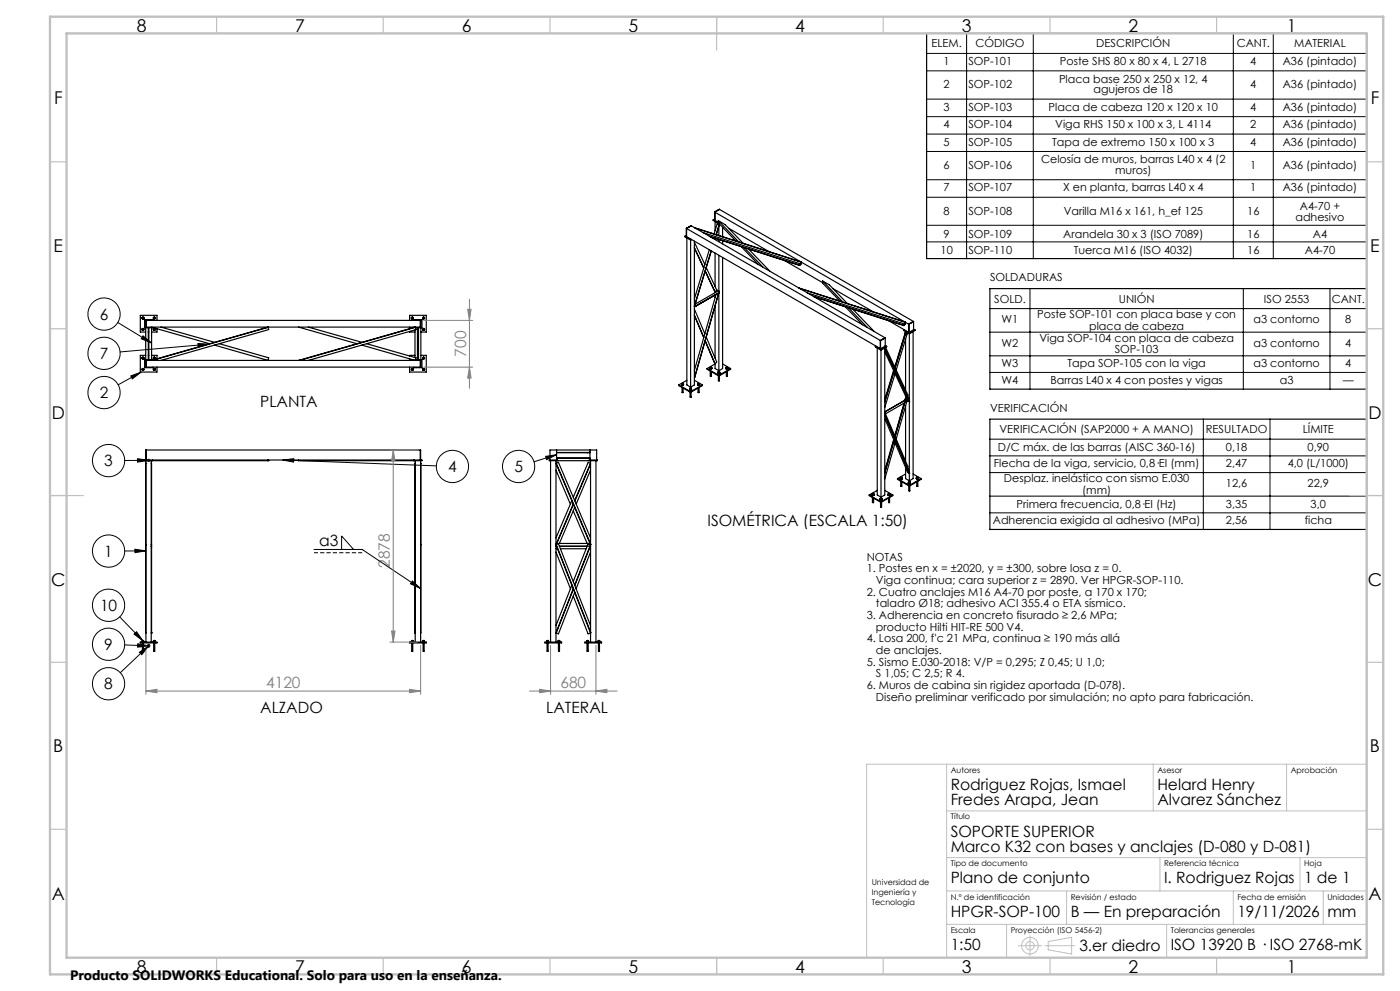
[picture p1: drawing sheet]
<svg xmlns="http://www.w3.org/2000/svg" width="420mm" height="297mm" viewBox="0 0 420 297" stroke-linecap="round" stroke-linejoin="round" font-family="sans-serif">
<g fill="none" stroke="#000" stroke-width=".35">
<path d="M278 10h132v67.5h-132zM205.5 70.8l1.7 1M205.5 70.8l1.7 1.2 .3-.2M205.9 68.4l.1 .1M205.9 68.4v2.5M205.9 70.9h.1M205.9 70.6l-.4 .2M206 70.9l58.2 33.6M206 68.5l58.1 33.6M206.1 71.3v44.1l1.1 .6M207.2 71.8v44.2M207.3 71.7l-.1 .1"/>
<path d="M207.4 67.7l-1.5 .7M207.4 67.7l-1.4 .8M207.4 67.7l58.1 33.5M208.3 72.3v43.1l-1.1 .6M208.3 74.3l2.8 6-2.8-6M208.3 72.6l3.2 6.7M210.9 69.7l29.3 9.4M212.8 70.8l27.1 8.7M212.8 74.9l-4.5 14.7M213 70.9l26.9 8.6M213.4 75.2l-5 16.4M213.9 71.2v.2"/>
<path d="M214 65.9l1.7 1.1M214 65.9l1.7 1M214.4 63.5v.1M214.4 63.5v2.5M214.4 65.6l-.4 .3M214.4 63.6v2.4M214.4 63.6l58.2 33.6M214.4 66l1.1 .6M214.5 71.4l-.1 .3M214.5 66.4v2.7M214.5 71.5v.3M214.5 75.9v10"/>
<path d="M214.6 71.4l-.1 .4M215.5 66.1v.5M215.5 66.1l2.1 1.2 5.4 5.6M215.5 66.1l6.1 6.4M215.5 66.6l.2 .2M215.7 67.4l-.5-.3-1 3M215.7 67.4h.1M215.7 66.9v.5M215.7 67.8v2.8M215.7 71.8v.6M215.7 76.5v10.8M215.7 67l5 5.2"/>
<path d="M215.7 66.8v.2M215.7 67.4l-.9 2.9M215.7 66.8v.1M215.8 67.4l-.9 2.9M215.8 62.7v.1M215.8 62.8l-1.4 .7M215.8 62.8l58.2 33.5M216.8 68.1v2.8M216.8 72.1v1M216.8 77.2v33.3l-1.1 .6M218.7 68.4l12 7M222.4 73.9l5.1 5.4"/>
<path d="M223.3 74.2l5.7 5.9M224.6 74.6l6.4 6.7M235.3 78.1l11.5 6.6M239.9 79.5h.1M240.2 78.5v.6M240.2 79.1l-.3 .4M240.3 78.5l-31.8-10.2 31.7 10.2M240.3 78.5h-.1M240.3 78.5v.6l-.4 .4M42.7 95.2l.2-.2 .2 .5h-.4zM42.7 98.6h.4v.2h-.4zM43.7 98.2v9.6"/>
<path d="M43.8 96h82.4v2h-82.4zM43.9 96v2M44.5 98.2v9.6M44.5 99.5h.2M44.7 98.2v9.6M45.4 98l17.5 5M45.5 98.2v9.6M45.8 96v-.2h-2.4v2.4h2.4M45.8 98.1v.1M46 95.2l.3-.2 .2 .5h-.5zM46 98.6h.5v.2l-.2 .2zM47.1 96v-1.5h-5v5h1.6"/>
<path d="M47.1 98.5v1h-1.6M48.3 98l16 4.6M80.4 98.1l-35 9.9M80.4 98.1l-34.7 9.9M80.4 98.1l.2 .7-32.3 9.2M89.6 98l17.5 5M92.5 98l16 4.6M122.9 96v-1.5h5v5h-1.6M122.9 98v.5M122.9 99.3v.2h1.6M123.4 95.2l.3-.2 .2 .5h-.5zM124.2 96v-.2h2.4v2.4h-2"/>
<path d="M124.2 98v.1M124.5 98.9v8.3M124.6 98.1l-35 9.9M124.6 98.1l-34.7 9.9M124.6 98.1l.2 .7-32.3 9.2M125.2 98.6h.1M125.2 98.2v9.6M125.3 98.2v9.6M125.3 99.5h.1M125.4 98.2v9.6M125.6 98.2v9.6M126.1 96v2"/>
<path d="M126.3 98.2v9.6M126.9 95.2h.4v.3l-.2 .1zM126.9 98.6h.4v.2l-.2 .2zM208.3 91.9l.1 .1M208.3 91.9h.1M208.3 91.5l.1 .1M208.3 94.4l2.8 6.7M208.3 92.6l3.2 7.4M208.3 94.5l2.8 6.6M211.6 81.2l2.9 6.3M211.6 81.3l2.9 6.2M211.9 80.2l3.1 6.8-.5 .5"/>
<path d="M214.5 87.5v.2M214.5 88.4v.8M214.5 91.7v15.6M214.8 88.3l-6.5 22.7M215.7 87.3l-.5-.3-.1 .4-6.6 3.8M215.7 87.3h.1M215.7 87.8v23.3M215.7 87.6v.1M215.7 87.7h.1M215.7 87.7l-7.4 4.3M215.7 87.3l-7.3 25.8M215.8 87.3l-7.4 25.8"/>
<path d="M239.7 86.3l31.8 10.3zM242.2 87.8l29.3 9.4-.4 .3M244.1 88.8l27 8.7M244.3 89l26.8 8.6M246.8 84.2l2 1.2 5.4 5.6M246.8 84.2l6.1 6.4M246.8 84.2v.6l5.2 5.4M249.9 86.5l12.1 6.9M253.6 92l5.2 5.3M254.5 92.2l5.7 5.9M255.8 92.7l6.5 6.6M266.6 96.1l6 3.5"/>
<path d="M271.1 98.9l1.7 1.1 1.7-1.1M271.1 98.9l1.7 1M271.1 97.5v.1M271.3 98.8l-.2 .1M271.5 96.5v.1M271.5 96.5v.7l-.4 .4M271.6 99.7l-3.2 10.3M271.6 99.7l.5 .3h-.5M271.6 99.7h.1M271.6 99.7l.6 .3M271.7 99.4v.3M272.6 97.2l.1 2.4"/>
<path d="M272.6 99.6h.1M272.8 99.9v20.1M273.9 99.4v44l-1.1 .7M274 96.3l.1 .1M274 96.3l-1.4 .9M274.1 96.4l-1.5 .8M274.1 96.4v2.4l-1.4 .8M274.1 98.6l.4 .3M274.5 98.9l-1.7 1M297 86.5h113v30.1h-113zM42.7 107.2l.2-.2 .2 .5h-.4zM42.7 110.6l.2-.1 .2 .3-.2 .2z"/>
<path d="M43.7 106.5h-1.6v5h5v-1.5M43.8 108h82.4v2h-82.4zM43.9 108v2M44.5 106.5h.2M45.5 106.5h1.6v1M45.8 107.9l-2.4-.1v2.4h2.4v-.2M46 107.2l.3-.2 .2 .5h-.5zM46 110.6l.3-.1 .2 .3-.2 .2zM65.8 103l14.8 4.2-.2 .8-16.1-4.6M110 103l14.8 4.2-.2 .8-16.1-4.6M122.9 107.5v.5M123.4 110.6l.3-.1 .2 .3-.2 .2z"/>
<path d="M124.2 107.9v.1M124.5 106.5h-1.6v.2M124.6 107.8h2v2.4h-2.4v-.2M125.3 106.5h.1M125.4 107.5h.2M126.1 108v2M126.3 106.5h1.6v5h-5v-1.5M126.9 107.2h.4v.3l-.2 .1zM126.9 110.6l.2-.1 .2 .3-.2 .2zM203.6 115.4l3.6 2M203.6 115.4v.2l3.6 2M204.5 115.4l.2 .1 .4-.1"/>
<path d="M204.5 115.3v.1M204.5 115l.4 .1M204.5 115.2l.2 .3 .3-.3M204.5 115l.1 .2M204.5 115l.1 .4M204.6 115.2v.2M204.6 115.2h.2M204.6 115.4l.2 .1M204.6 116.1l.1 1.6 .2-.1v-1.3M204.6 114.9l.3 .1zM204.8 115.2v.3M204.9 115v.1"/>
<path d="M204.9 114.9l.1 .2M205 115.1v.3M205 115.1l-.2 .1M205 115.4l-.2 .1M206.1 114l-2.5 1.4M206.9 116.7l.1 .2 .5-.2M206.9 116.7h.1M206.9 116.4l.5 .1M206.9 116.6l.2 .3 .3-.3M206.9 116.4l.1 .2M206.9 116.4v.3M206.9 116.7l.1 .1"/>
<path d="M207 116.6v.2M207 116.6h.3M207 116.8h.3M207 117.5v1.5l.3 .1M207.2 117.4v.2M207.3 116.6v.2M207.3 119.1h.1M207.3 117.5v1.5M207.4 116.5v.2M207.4 116.5l-.1 .1M207.4 116.7l-.1 .1M208.3 113.1h.1"/>
<path d="M208.3 114l2.4 1.4M209.3 115.4l.2 .1 .4-.1M209.3 115.3v.1M209.3 115l.4 .1M209.3 115.2l.2 .3 .3-.3M209.3 115l.1 .2M209.3 115l.1 .4M209.4 115.2v.2M209.4 115.2h.3M209.4 115.4l.3 .1M209.4 114.9l.3 .1zM209.7 115.2v.3"/>
<path d="M209.7 116.1v1.6l-.3-.1v-1.3M209.7 115v.1M209.7 114.9l.1 .2M209.8 115.1v.3M209.8 115.1l-.1 .1M209.8 115.4l-.1 .1M210.7 115.4l-3.5 2M210.7 115.4v.2l-3.5 2M211.6 102.1l2.9 6.9M211.9 101l3.1 7.5-.5 .5M212.1 110.5l3.6 2M212.1 110.5v.2l3.6 2"/>
<path d="M212.9 110.4l.2 .2 .4-.1M213 110.3l.2 .3 .3-.3M213 110.1v.2M213 110.1v.4M213 110.3v.2M213 110.3h.3M213 110.5l.3 .1M213.1 111.2v1.6l.3-.1v-1.3M213.1 110.1h.3zM213.3 110.3v.3M213.4 110.1h.1M213.4 110.1l-.1 .2-.3-.2"/>
<path d="M213.5 110.1v.1M213.5 110.2v.3M213.5 110.2l-.2 .1M213.5 110.5l-.2 .1M214.5 109h.1M214.5 109.1l-2.4 1.4M214.5 109v1.5l1.2 .6M215.4 111.5v.5l.6-.1M215.4 111.5l.1 .2M215.5 111.7v.2M215.5 111.7h.2M215.5 111.9l.2 .1"/>
<path d="M215.5 112.6l.2 1.6 .1-.1v-1.5M215.7 112.5v.2M215.7 111.7v.3M215.8 111.5v.2l-.4-.2M215.8 111.4h.1M215.9 111.4v.2M215.9 111.7l-.1 .3-.4-.3 .1 .2M215.9 111.6l-.2 .1M215.9 111.6l-.2 .4M216 111.8v.1M216.8 109.1l2.4 1.4M217.8 110.3l.2 .3 .3-.3"/>
<path d="M217.8 110.1l.1 .5 .5-.2M217.8 110.1l.1 .2M217.8 110.4l.1 .1M217.9 110.3v.2M217.9 110.3h.2M217.9 110.5l.2 .1M217.9 110l.3 .1zM218.1 110.3v.3M218.2 110.1l-.1 .2-.3-.2M218.2 111.2v1.6l-.3-.1v-1.3M218.2 110.1h.1M218.3 110.1v.1"/>
<path d="M218.3 110.2l-.2 .1M218.3 110.2l-.2 .4M219.2 110.5l-3.5 2M219.2 110.5v.2l-3.5 2M262.6 103.8l1.7 1M262.6 103.8l1.7 1.1 1.7-1.1M262.7 103.7l-.1 .1M263.2 104.3v44l1.1 .7M264.1 102.1l.1 2.4M264.1 102.1h.1M264.3 104.8v44.2M265.4 104.5l.1 .1"/>
<path d="M265.4 104.6h.1M265.4 105.4l6.9 14.6 .5 .3M265.4 104.3v44l-1.1 .7M265.5 104.6l7.3 15.7M265.5 104.6h.1M265.5 101.2h.1M265.5 101.2l-1.4 .9M265.6 101.2l-1.4 .9M265.6 101.2v2.5l-1.4 .8M265.6 103.5l.4 .3M265.7 104.1l6.6 14.3v.7M266 103.8l-1.7 1"/>
<path d="M268.1 111.1l-2.7 8.7M268.2 111.2l-2.8 9M268.2 111.3l-2.8 9.2M268.5 112l-3.1 10.1M271.6 119.6l-.1 .3M271.6 119.6l.2 .2M271.6 119.6h.1M271.6 100l-3.1 10.2M271.6 100h.1M271.6 119.6l.2 .1M271.6 100l-3.1 10.3M271.7 101.7v15.2"/>
<path d="M271.7 118.7v.9M272.1 119.6l-6.7 3.8M272.2 119.8v.5l-6.6 3.7M272.2 100h-.6M272.2 100l-3.3 10.9M43.7 138.9h.1M43.7 138.9l.1 50.8M43.8 137.9v-3h82.4v3M43.8 138.1v54.3M43.9 134.9v3M45.4 138.9l.1 50.8M45.4 138.1v54.3"/>
<path d="M45.8 137.9v.2M80.4 138.1h.1M80.4 137.9v.2M89.6 137.9v.2h37v-.2h-83.2v.2h37M124.2 137.9v.2M124.6 138.8v50.8M124.6 138.1v54.3M126.1 134.9v3M126.2 138.9h.1M126.2 138.8h.1M126.2 138.1v54.3M165 137.9v-3h14v3"/>
<path d="M165.2 138.1v54.3M166.8 138.1v54.3M166.9 138.8l10.3 24.5M166.9 138.8l.6-.2 9.7 22.6M167 137.3h10M167 135.7h10M167 134.9v3M167.2 138.1v-.2h-2.4v.2h14.4v-.2h-2.4v.2M167.7 137.3h.1M176.2 135.6v.1M176.9 134.9v.7h-9.9M177 137.3h-9.9v.6"/>
<path d="M177 134.9v3M177.2 139.1l-4.7 11M177.2 138.1v25M178.8 138.1v54.3M265.5 123.7h.1M265.4 124.5h.1M265.4 124.5l.1 .1M265.4 125.4l6.9 16.1 .5 .3M265.5 123.7l6.8 16.1v.7M265.5 124.6l7.3 17.3M265.5 124.5v.1M265.5 124.5l7.3 17.4"/>
<path d="M268.1 131.7l-2.7 9.3M268.2 131.9l-2.8 9.6M268.2 132l-2.8 9.8M268.5 130.9l3.1-10.9 .6-.1-3.3 11.7M268.5 132.7l-3.1 10.8M271.2 120.8l-2.8 9.8M271.4 120.7l-2.9 10.1M271.7 121.7v16.5M272.8 120.3h.1M272.8 120.3v21.3M297 125.6h113v33.1h-113zM166.8 140.9l4.3 10.2"/>
<path d="M171.6 150l-4.8 11.2M172 153.1l4.1 9.8M172 151.1l-5.2 12.2M172 149l4.5-10.4 .7 .3-4.8 11.1M172 151.2l-5 11.7M172.4 152.1l-4.6 10.8M177.2 140.9l-4.3 10.2M260.8 148.3l3.5 2.1M260.8 148.3v.3l3.5 2M261.6 148l.1 .5 .4-.1M261.6 148l.1 .2M261.7 148.4l-.1-.2 .1 .2h.4"/>
<path d="M261.7 148.2h.3M261.7 148.2v.2M261.7 148.4h.3M261.7 149.1l.1 1.6 .3-.1v-1.3M262 148.2v.2M262 147.9l.2 .2M262.1 148l-.1 .1-.4-.1M262.2 148.2l-.1 .2M262.2 148.1v.2M262.2 148.1l-.2 .1M262.2 148.3l-.2 .1M262.2 148.3l-.1 .1"/>
<path d="M263.2 147l-2.4 1.3M264 149.7l.2 .2 .4-.2M264 149.7h.1M264.1 149.4l.5 .1M264.1 149.6l.1 .3 .4-.3M264.1 149.4v.1M264.1 149.4v.2M264.1 149.6v.2M264.1 149.5v.3M264.1 149.5l.3 .1M264.1 149.8h.3M264.2 150.5v1.5h.3v-1.5"/>
<path d="M264.3 150.4v.2M264.4 149.6v.2M264.6 149.5v.2M264.6 149.5l-.2 .1M264.6 149.7l-.2 .1M265.4 147l2.4 1.3M266.4 148.3l.5 .1M266.5 148l.4 .1M266.5 148.2l.1 .2h.3M266.5 148v.2M266.5 148.2v.2M266.5 148.2h.3"/>
<path d="M266.5 148.4h.3M266.6 147.9l.3 .1zM266.8 148.2v.2M266.9 149.1l-.1 1.6-.2-.1v-1.3M266.9 148v.1M266.9 147.9l.1 .2M267 148.2l-.1 .2M267 148.1v.2M267 148.1l-.2 .1M267 148.3l-.2 .1M267 148.3l-.1 .1M267.8 148.3l-3.5 2.1"/>
<path d="M267.8 148.3v.3l-3.5 2M269.2 143.4l3.6 2.1M269.2 143.4v.2l3.6 2.1M270.1 143.4l.2 .2 .4-.2M270.1 143.4h.1M270.1 143.1l.6 .1M270.1 143.3l.2 .3 .4-.3M270.1 143.1l.1 .2M270.1 143.1l.1 .4M270.2 143.3v.2M270.2 143.3h.3M270.2 143.5h.3"/>
<path d="M270.2 144.2v1.5h.3M270.3 143l.2 .1zM270.5 143.3v.2M270.5 145.7h.1M270.5 144.4v1.3M270.7 143.2v.2M270.7 143.2l-.2 .1M270.7 143.4l-.2 .1M271.7 142.1l-2.5 1.3M271.7 140.1v3.3l1.1 .7M272.5 144.8l.1 .2 .5-.2M272.5 144.5h.4"/>
<path d="M272.5 144.7l.2 .3 .3-.1v-.2M272.5 144.5l.1 .1M272.5 144.5l.1 .4M272.6 144.6v.3M272.6 144.6l.3 .1M272.6 144.9h.3M272.6 145.6l.2 1.6 .1-.1v-1.5M272.8 141.8v.1M272.8 141.8v2.3M272.8 145.5v.2M272.9 144.7v.2M272.9 144.5l.1 .1"/>
<path d="M273 144.6v.2M273 144.6l-.1 .1M273 144.8l-.1 .1M273.9 142.1l2.4 1.3M274.9 143.4l.2 .2 .4-.2M274.9 143.4h.1M274.9 143.1l.5 .1M274.9 143.3l.3 .3 .2-.3M274.9 143.1l.1 .2M274.9 143.1l.1 .4M275 143.3v.2M275 143.3h.3"/>
<path d="M275 143.5h.3M275 144.4v1.3h.3M275.1 143l.2 .1zM275.3 143.3v.2M275.3 145.7h.1M275.3 144.2v1.5M275.4 143.2v.2M275.4 143.2l-.1 .1M275.4 143.4l-.1 .1M276.3 143.4l-3.5 2.1M276.3 143.4v.2l-3.5 2.1M43.7 163.3h.1"/>
<path d="M45.4 163.8h.1M45.4 163.7h.1M45.4 163.3h.1M124.5 163.7h.1M124.5 163.3h.1M124.5 163.6h.1M124.5 163.2h.1M126.2 163.3h.1M126.2 163.2h.1M166.8 163.8h.2M166.8 163.7h.1M166.8 164.5h.5"/>
<path d="M166.8 165.4l4.3 11.1M166.8 162.9h10.2M166.8 163.3l10.4 26.4M166.9 163.2l-.1 .1M166.9 163.2l10.3 26.5M166.9 163.2l.6-.2 9.7 24.5M167.8 163.8h8.3M167.8 163.7h9.4M168.1 164.5h7.8M171.6 175.4l-4.8 12.1M172 176.5l-5.1 13.2M172 178.6l4.4 11.4 .8-.3"/>
<path d="M172 176.6l-5.1 13.1M172.4 177.5l-4.9 12.5-.6-.3M176.8 164.5h.4M177 163.8h.2M177.1 163.7l-4.7 11.8M177.2 163.3l-.8-.3-4.4 11.3M177.2 163.3l-4.8 12.1M177.2 165.4l-4.4 11.1M177.2 163.3v26.1M42.1 192.4h5v.3h-5zM42.6 192.4h.6M42.7 192.4v-.3h.4v.3"/>
<path d="M42.7 192.7v2.5h.3v-2.5M42.7 192.1h.3M42.9 192.1v.3M45.4 189.7h.1M45.5 189.7h.1M46 192.4h.6M46 192.4v-.3h.5v.3M46.1 192.7v2.5h.3v-2.5M46.1 192.1h.3M46.3 192.1v.3M122.9 192.4h5v.3h-5zM123.4 192.4h.6"/>
<path d="M123.4 192.4v-.3h.5v.3M123.5 192.7v2.5h.3v-2.5M123.5 192.1h.3M123.7 192.1v.3M126.2 189.7h.1M126.8 192.4h.6M126.9 192.7v2.5h.3v-2.5M126.9 192.1h.3M127.1 192.1v.3M127.3 192.4v-.3h-.4l-.1 .3M163.5 192.4h5v.3h-5zM164 192.4v-.3h.6v.3"/>
<path d="M164.1 192.7v2.5h.3v-2.5M164.1 192.1l.3-.2v.5M164.1 192.1v.3M164.6 192.4h-.6M167.4 192.4h.6M167.5 192.4v-.5h.4l-.1 .5M167.5 192.7v2.5h.4v-2.5M168 192.4v-.3h-.6v.3M175.5 192.4h5v.3h-5zM176 192.4v-.3h.6v.3M176.1 192.7v2.5h.4v-2.5M176.1 192.1h.4"/>
<path d="M176.1 192.1v.3M176.4 192.1v.3M176.6 192.4h-.6M177.2 189.7v2.7M179.4 192.4h.6M179.5 192.7v2.5h.3v-2.5M179.8 192.1v.3M179.8 192.1l-.3-.2v.5M180 192.4v-.3h-.6v.3"/>
<circle cx="42.9" cy="98.7" r=".17"/>
<circle cx="42.9" cy="95.3" r=".3"/>
<circle cx="42.9" cy="95.3" r=".16"/>
<circle cx="42.9" cy="98.7" r=".3"/>
<circle cx="46.3" cy="98.7" r=".17"/>
<circle cx="46.3" cy="95.3" r=".3"/>
<circle cx="46.3" cy="95.3" r=".16"/>
<circle cx="46.3" cy="98.7" r=".3"/>
<circle cx="123.7" cy="95.3" r=".3"/>
<circle cx="123.7" cy="95.3" r=".16"/>
<circle cx="127.1" cy="98.7" r=".17"/>
<circle cx="127.1" cy="95.3" r=".3"/>
<circle cx="127.1" cy="95.3" r=".16"/>
<circle cx="127.1" cy="98.7" r=".3"/>
<circle cx="42.9" cy="110.7" r=".3"/>
<circle cx="42.9" cy="107.3" r=".3"/>
<circle cx="42.9" cy="107.3" r=".16"/>
<circle cx="42.9" cy="110.7" r=".15"/>
<circle cx="46.3" cy="110.7" r=".3"/>
<circle cx="46.3" cy="107.3" r=".3"/>
<circle cx="46.3" cy="107.3" r=".16"/>
<circle cx="46.3" cy="110.7" r=".16"/>
<circle cx="123.7" cy="110.7" r=".3"/>
<circle cx="123.7" cy="110.7" r=".16"/>
<circle cx="127.1" cy="110.7" r=".17"/>
<circle cx="127.1" cy="107.3" r=".16"/>
<circle cx="127.1" cy="107.3" r=".3"/>
<circle cx="127.1" cy="110.7" r=".3"/>
<circle cx="207.2" cy="116.4" r=".12"/>
<circle cx="215.6" cy="111.5" r=".13"/>
<circle cx="261.9" cy="148" r=".13"/>
<circle cx="264.3" cy="149.4" r=".13"/>
<circle cx="272.8" cy="144.5" r=".13"/>
</g>
<g fill="none" stroke="#000" stroke-width=".3">
<path d="M278 16h132M290 10v67.5M310 10v67.5M370 10v67.5M382 10v67.5M278 21.2h132M278 29.7h132M278 35h132M278 40.2h132M278 45.4h132M278 53.9h132M278 59.1h132"/>
<path d="M278 67.5h132M278 72.5h132M35.3 96.7l10.2 6.1M297 92.5h113M297 99.6h113M309 86.5v30.1M373 86.5v30.1M399 86.5v30.1M39.2 112.7l3.2-1.2-2.7 2.1zM42.4 111.5l-6.9 3.8M42.9 100.6l2.6 2.2-3.1-1.3zM59.4 102.9l3.3 .2-3.3 .9z"/>
<path d="M62.7 103.1l-26.7 2.4M297 106.6h113M297 111.6h113M41.3 137.5l3.3 .5-3.3 .5zM44.6 138h-7.2M84.8 137.9l3.3-.4v1zM84.8 137.9l46.1 1.7M163.7 136.8l3.3-.5-3 1.5zM167 136.3l-6.8 2.1M297 131.6h113M297 136.6h113M361 125.6v33.1"/>
<path d="M381 125.6v33.1M297 141.6h113M297 148.7h113M297 153.7h113M40.5 164.6l3.3 .5-3.3 .5zM43.8 165.1h-6.4M94.2 164.7h14.5l17.5 11.7M102.5 164.7v-4.1l3.6 4.1M123.7 174.1l2.5 2.3-3-1.4zM35.9 184.9l7 7.2M37.4 193.3l7.2 .3M40.2 190l.8-.7 1.9 2.8z"/>
<path d="M41.3 192.9l3.3 .7-3.3 .4zM41.8 195.5l2.8-1.9-2.1 2.6zM44.6 193.6l-8.5 8"/>
<circle cx="31.2" cy="94.1" r="4.8"/>
<circle cx="31.2" cy="105.9" r="4.8"/>
<circle cx="31.2" cy="117.6" r="4.8"/>
<circle cx="32.6" cy="138" r="4.8"/>
<circle cx="135.7" cy="139.8" r="4.8"/>
<circle cx="155.6" cy="139.8" r="4.8"/>
<circle cx="32.6" cy="165.1" r="4.8"/>
<circle cx="32.6" cy="181.4" r="4.8"/>
<circle cx="32.6" cy="193.1" r="4.8"/>
<circle cx="32.6" cy="204.9" r="4.8"/>
</g>
<g fill="none" stroke="#808080" stroke-width=".3">
<path d="M127.1 96h14.7M140.3 92.7h1l-.5 3.3zM140.8 89.7v26.7M127.1 110h14.7M140.8 110l.5 3.3h-1zM117 134.9h8.1M118 134.9l.5 3.3h-1zM118 134.9v57.5M43.8 193.4v14.7M117 192.4h8.2M117.5 189.1h1l-.5 3.3zM126.2 193.4v14.7"/>
<path d="M165.2 193.4v14.7M178.8 193.4v14.7M43.8 207.1l3.3-.5v1zM43.8 207.1h82.4M122.9 206.6l3.3 .5-3.3 .5zM158.8 207.1h26.3M161.9 206.6l3.3 .5-3.3 .5zM178.8 207.1l3.3-.5v1z"/>
</g>
<g fill="none" stroke="#c0c0c0" stroke-width=".3">
<path d="M284 229v58M346 229v14M386 229v14M410 229h-150v58M284 243h126M284 257h126M348 257v10M390 257v10M284 267h126M284 277h126M302 277v10M320 267v10"/>
<path d="M350 277v10M370 267v10M397 267v10M305.5 283.4h7M309 280.4v6M313.5 283.4h9M314.5 282.2l7-1.3v5l-7-1.2z"/>
<circle cx="309" cy="283.4" r="2.49"/>
<circle cx="309" cy="283.4" r="1.25"/>
</g>
<path d="M44.1 138h1M44.2 137.6l.7 .7M44.6 137.5v1M44.9 137.6l-.7 .7M44.1 193.6h1M44.2 193.2l.7 .7M44.6 193.1v1M44.9 193.2l-.7 .7" fill="none" stroke="#00f" stroke-width=".3"/>
<path d="M108.7 165.7h-14.5" fill="none" stroke="#000" stroke-width=".3" stroke-dasharray="1.3 .6" stroke-dashoffset=".1" stroke-linecap="butt"/>
<g fill="none" stroke="#c0c0c0" stroke-width=".35">
<path d="M65 5v5M115 5v5M165 5v5M215 5v10M265 5v5M315 5v5M365 5v5M15 48.5h5M410 48.5h5M15 98.5h5M410 98.5h5M15 148.5h10"/>
<path d="M405 148.5h10M15 198.5h5M410 198.5h5M15 248.5h5M410 248.5h5M65 287v5M115 287v5M165 287v5M215 287v5M265 287v5M315 287v5M365 287v5"/>
</g>
<path d="M15 5h400v287h-400zM20 10h390v277h-390z" fill="none" stroke="#c0c0c0" stroke-width=".7"/>
<path d="M40.5 164.6l3.3 .5-3.3 .5zM84.8 137.9l3.3-.4v1zM40.2 190l.8-.7 1.9 2.8zM123.7 174.1l2.5 2.3-3-1.4zM39.2 112.7l3.2-1.2-2.7 2.1zM42.9 100.6l2.6 2.2-3.1-1.3zM59.4 102.9l3.3 .2-3.3 .9zM163.7 136.8l3.3-.5-3 1.5zM41.3 137.5l3.3 .5-3.3 .5zM41.8 195.5l2.8-1.9-2.1 2.6zM41.3 192.9l3.3 .7-3.3 .4z" fill="#000"/>
<g fill="#808080">
<path d="M43.8 207.1l3.3-.5v1zM122.9 206.6l3.3 .5-3.3 .5zM161.9 206.6l3.3 .5-3.3 .5zM178.8 207.1l3.3-.5v1z"/>
<path d="M117.5 189.1h1l-.5 3.3zM118 134.9l.5 3.3h-1zM140.8 110l.5 3.3h-1zM140.3 92.7h1l-.5 3.3z"/>
</g>
<g font-size="5.3">
<text x="41" y="9.5">8</text>
<text x="88.5" y="9.5">7</text>
<text x="138.5" y="9.5">6</text>
<text x="188.5" y="9.5">5</text>
<text x="238.5" y="9.5">4</text>
<text x="288.5" y="9.5">3</text>
<text x="338.5" y="9.5">2</text>
<text x="386" y="9.5">1</text>
<text x="16.2" y="31.3">F</text>
<text x="411.2" y="31.3">F</text>
<text x="16.1" y="75.5">E</text>
<text x="411.1" y="75.5">E</text>
<text x="15.5" y="125.5">D</text>
<text x="410.5" y="125.5">D</text>
<text x="15.4" y="175.5">C</text>
<text x="410.4" y="175.5">C</text>
<text x="16" y="225.5">B</text>
<text x="411" y="225.5">B</text>
<text x="15.5" y="269.8">A</text>
<text x="410.5" y="269.8">A</text>
<text x="41" y="291.5">8</text>
<text x="88.5" y="291.5">7</text>
<text x="138.5" y="291.5">6</text>
<text x="188.5" y="291.5">5</text>
<text x="238.5" y="291.5">4</text>
<text x="288.5" y="291.5">3</text>
<text x="338.5" y="291.5">2</text>
<text x="386" y="291.5">1</text>
</g>
<g font-size="4.7">
<text x="29.9" y="95.8">6</text>
<text x="29.9" y="107.6">7</text>
<text x="29.9" y="119.3">2</text>
<text x="78.1" y="121.9">PLANTA</text>
<text x="31.3" y="139.7">3</text>
<text x="134.5" y="141.5">4</text>
<text x="154.3" y="141.5">5</text>
<text x="212.3" y="157.6">ISOMÉTRICA (ESCALA 1:50)</text>
<text x="31.3" y="166.8">1</text>
<text x="95.8" y="163.6">a3</text>
<text x="30" y="183.1">10</text>
<text x="31.3" y="194.8">9</text>
<text x="31.3" y="206.6">8</text>
<text x="78.1" y="213.6">ALZADO</text>
<text x="163.9" y="213.6">LATERAL</text>
<text x="285.2" y="236.7">Rodriguez Rojas, Ismael</text>
<text x="347.2" y="236.7">Helard Henry</text>
<text x="285.2" y="241.3">Fredes Arapa, Jean</text>
<text x="347.2" y="241.3">Alvarez Sánchez</text>
<text x="285.2" y="250.7">SOPORTE SUPERIOR</text>
<text x="285.2" y="255.3">Marco K32 con bases y anclajes (D-080 y D-081)</text>
<text x="285.2" y="264.7">Plano de conjunto</text>
<text x="349.2" y="264.7">I. Rodriguez Rojas</text>
<text x="391.2" y="264.7">1 de 1</text>
<text x="285.2" y="274.7">HPGR-SOP-100</text>
<text x="321.2" y="274.7">B — En preparación</text>
<text x="371.2" y="274.7">19/11/2026</text>
<text x="398.2" y="274.9">mm</text>
<text x="285.2" y="284.7">1:50</text>
<text x="323.8" y="284.9">3.er diedro</text>
<text x="351.2" y="284.7">ISO 13920 B · ISO 2768-mK</text>
</g>
<g font-size="4.7" fill="#808080">
<text x="139.8" y="106.9" transform="rotate(-90 139.8 106.9)">700</text>
<text x="117" y="170.2" transform="rotate(-90 117 170.2)">2878</text>
<text x="79.8" y="206.1">4120</text>
<text x="168.1" y="206.1">680</text>
</g>
<text font-size="4.1" x="21" y="293.7">Producto SOLIDWORKS Educational. Solo para uso en la enseñanza.</text>
<g font-size="3.3">
<text x="279.4" y="14.2">ELEM.</text>
<text x="292.7" y="14.2">CÓDIGO</text>
<text x="328.9" y="14.2">DESCRIPCIÓN</text>
<text x="371" y="14.2">CANT.</text>
<text x="388.2" y="14.2">MATERIAL</text>
<text x="283.1" y="19.5">1</text>
<text x="290.5" y="19.5">SOP-101</text>
<text x="318" y="19.5">Poste SHS 80 x 80 x 4, L 2718</text>
<text x="375.1" y="19.5">4</text>
<text x="384.8" y="19.5">A36 (pintado)</text>
<text x="283.1" y="26.4">2</text>
<text x="290.5" y="26.4">SOP-102</text>
<text x="317.7" y="24.7">Placa base 250 x 250 x 12, 4</text>
<text x="328.1" y="28">agujeros de 18</text>
<text x="375.1" y="26.4">4</text>
<text x="384.8" y="26.4">A36 (pintado)</text>
<text x="283.1" y="33.2">3</text>
<text x="290.5" y="33.2">SOP-103</text>
<text x="314.6" y="33.2">Placa de cabeza 120 x 120 x 10</text>
<text x="375.1" y="33.2">4</text>
<text x="384.8" y="33.2">A36 (pintado)</text>
<text x="283.1" y="38.4">4</text>
<text x="290.5" y="38.4">SOP-104</text>
<text x="316.6" y="38.4">Viga RHS 150 x 100 x 3, L 4114</text>
<text x="375.1" y="38.4">2</text>
<text x="384.8" y="38.4">A36 (pintado)</text>
<text x="283.1" y="43.7">5</text>
<text x="290.5" y="43.7">SOP-105</text>
<text x="315.7" y="43.7">Tapa de extremo 150 x 100 x 3</text>
<text x="375.1" y="43.7">4</text>
<text x="384.8" y="43.7">A36 (pintado)</text>
<text x="283.1" y="50.5">6</text>
<text x="290.5" y="50.5">SOP-106</text>
<text x="312.3" y="48.9">Celosía de muros, barras L40 x 4 (2</text>
<text x="334.6" y="52.1">muros)</text>
<text x="375.1" y="50.5">1</text>
<text x="384.8" y="50.5">A36 (pintado)</text>
<text x="283.1" y="57.4">7</text>
<text x="290.5" y="57.4">SOP-107</text>
<text x="318.9" y="57.4">X en planta, barras L40 x 4</text>
<text x="375.1" y="57.4">1</text>
<text x="384.8" y="57.4">A36 (pintado)</text>
<text x="283.1" y="64.5">8</text>
<text x="290.5" y="64.5">SOP-108</text>
<text x="319.1" y="64.5">Varilla M16 x 161, h_ef 125</text>
<text x="374.2" y="64.5">16</text>
<text x="390" y="62.9">A4-70 +</text>
<text x="283.1" y="71.2">9</text>
<text x="290.5" y="71.2">SOP-109</text>
<text x="319" y="71.2">Arandela 30 x 3 (ISO 7089)</text>
<text x="374.2" y="71.2">16</text>
<text x="388.6" y="66.4">adhesivo</text>
<text x="393.8" y="71.2">A4</text>
<text x="282.2" y="76.2">10</text>
<text x="290.5" y="76.2">SOP-110</text>
<text x="322.1" y="76.2">Tuerca M16 (ISO 4032)</text>
<text x="374.2" y="76.2">16</text>
<text x="391.4" y="76.2">A4-70</text>
<text x="297" y="84.3">SOLDADURAS</text>
<text x="298.3" y="90.7">SOLD.</text>
<text x="311.2" y="95.3">Poste SOP-101 con placa base y con</text>
<text x="335.6" y="90.7">UNIÓN</text>
<text x="379.2" y="90.7">ISO 2553</text>
<text x="399.5" y="90.7">CANT.</text>
<text x="300.5" y="96.9">W1</text>
<text x="326.7" y="98.8">placa de cabeza</text>
<text x="376" y="96.9">a3 contorno</text>
<text x="403.6" y="96.9">8</text>
<text x="300.5" y="104">W2</text>
<text x="311.8" y="102.4">Viga SOP-104 con placa de cabeza</text>
<text x="334.4" y="105.9">SOP-103</text>
<text x="376" y="104">a3 contorno</text>
<text x="403.6" y="104">4</text>
<text x="300.5" y="110">W3</text>
<text x="320.3" y="110">Tapa SOP-105 con la viga</text>
<text x="376" y="110">a3 contorno</text>
<text x="403.6" y="110">4</text>
<text x="300.5" y="115">W4</text>
<text x="315.1" y="115">Barras L40 x 4 con postes y vigas</text>
<text x="383.9" y="115">a3</text>
<text x="402.8" y="115">—</text>
<text x="297" y="123.4">VERIFICACIÓN</text>
<text x="299.9" y="129.8">VERIFICACIÓN (SAP2000 + A MANO)</text>
<text x="361.8" y="129.8">RESULTADO</text>
<text x="390.8" y="129.8">LÍMITE</text>
<text x="299.3" y="135.3">D/C máx. de las barras (AISC 360-16)</text>
<text x="367.8" y="135.3">0,18</text>
<text x="392.3" y="135.3">0,90</text>
<text x="298.2" y="140">Flecha de la viga, servicio, 0,8·EI (mm)</text>
<text x="367.8" y="140">2,47</text>
<text x="386.3" y="140">4,0 (L/1000)</text>
<text x="301.2" y="144.4">Desplaz. inelástico con sismo E.030</text>
<text x="324.6" y="147.9">(mm)</text>
<text x="367.8" y="146">12,6</text>
<text x="392.3" y="146">22,9</text>
<text x="305" y="152.4">Primera frecuencia, 0,8·EI (Hz)</text>
<text x="367.8" y="152.4">3,35</text>
<text x="393.2" y="152.4">3,0</text>
<text x="297.8" y="157.1">Adherencia exigida al adhesivo (MPa)</text>
<text x="367.8" y="157.1">2,56</text>
<text x="391.4" y="157.1">ficha</text>
<text x="260" y="168">NOTAS</text>
<text x="260" y="171.5">1. Postes en x = ±2020, y = ±300, sobre losa z = 0.</text>
<text x="260" y="178.5">2. Cuatro anclajes M16 A4-70 por poste, a 170 x 170;</text>
<text x="262.8" y="175">Viga continua; cara superior z = 2890. Ver HPGR-SOP-110.</text>
<text x="260" y="185.5">3. Adherencia en concreto fisurado ≥ 2,6 MPa;</text>
<text x="262.8" y="182">taladro Ø18; adhesivo ACI 355.4 o ETA sísmico.</text>
<text x="262.8" y="189">producto Hilti HIT-RE 500 V4.</text>
<text x="260" y="192.5">4. Losa 200, f'c 21 MPa, continua ≥ 190 más allá</text>
<text x="262.8" y="196">de anclajes.</text>
<text x="260" y="199.5">5. Sismo E.030-2018: V/P = 0,295; Z 0,45; U 1,0;</text>
<text x="262.8" y="203">S 1,05; C 2,5; R 4.</text>
<text x="260" y="206.5">6. Muros de cabina sin rigidez aportada (D-078).</text>
<text x="262.8" y="210">Diseño preliminar verificado por simulación; no apto para fabricación.</text>
</g>
<g font-size="2.4">
<text x="285.2" y="231.6">Autores</text>
<text x="347.2" y="231.6">Asesor</text>
<text x="387.2" y="231.6">Aprobación</text>
<text x="285.2" y="245.6">Título</text>
<text x="285.2" y="259.6">Tipo de documento</text>
<text x="349.2" y="259.6">Referencia técnica</text>
<text x="391.2" y="259.6">Hoja</text>
<text x="261.5" y="265.3">Universidad de</text>
<text x="261.5" y="268.3">Ingeniería y</text>
<text x="285.2" y="269.6">N.º de identificación</text>
<text x="321.2" y="269.6">Revisión / estado</text>
<text x="371.2" y="269.6">Fecha de emisión</text>
<text x="398.2" y="269.6">Unidades</text>
<text x="261.5" y="271.3">Tecnología</text>
<text x="285.2" y="279.6">Escala</text>
<text x="303.2" y="279.6">Proyección (ISO 5456-2)</text>
<text x="351.2" y="279.6">Tolerancias generales</text>
</g>
</svg>
